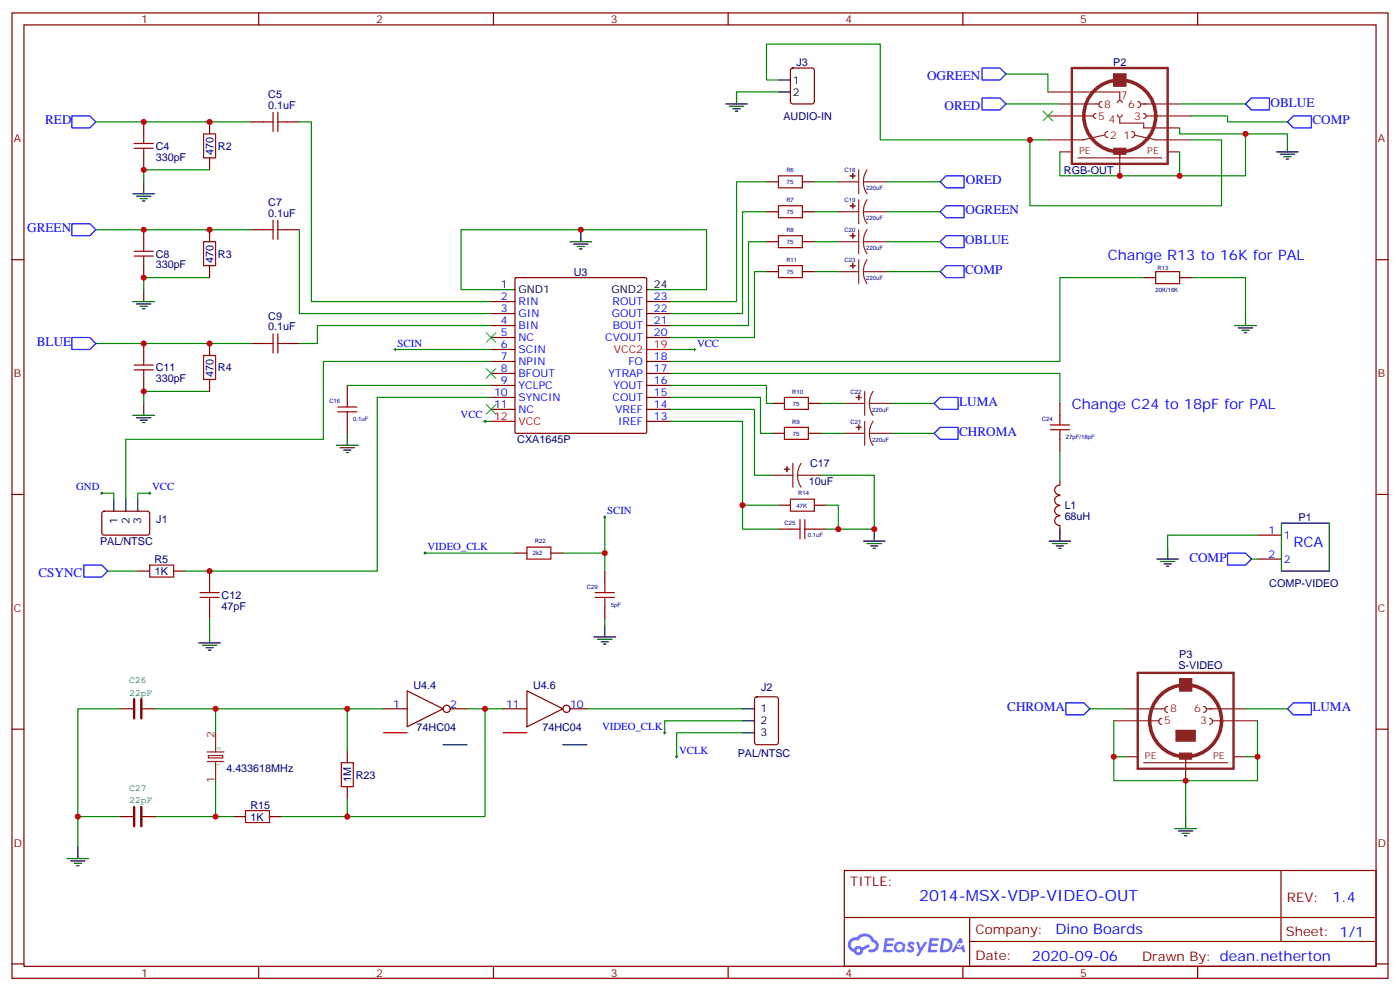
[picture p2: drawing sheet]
<svg xmlns="http://www.w3.org/2000/svg" width="412mm" height="292mm" viewBox="0 0 412 292" stroke-linecap="round" stroke-linejoin="round" font-family="sans-serif">
<g fill="none" stroke="#870000" stroke-width=".35">
<path d="M3.5 3.8h405.4v284.3h-405.4zM7.1 7.3h398.2v277.3h-398.2zM76.2 3.8v3.5M145.3 3.8v3.5M214.5 3.8v3.5M283.6 3.8v3.5M352.8 3.8v3.5M3.5 76.5h3.6M405.3 76.5h3.6M3.5 145.6h3.6M405.3 145.6h3.6M3.5 214.8h3.6"/>
<path d="M405.3 214.8h3.6M248.7 256.4h156.6v28.2h-156.6zM377.3 256.4v20.9M248.7 270.2h156.5M285.6 277.3h119.6M285.6 270.2v14.2M3.5 283.9h3.6M76.2 284.6v3.5M145.3 284.6v3.5M214.5 284.6v3.5M283.6 284.6v3.5M352.8 284.6v3.5"/>
<path d="M405.3 283.9h3.6"/>
</g>
<g fill="#5487ff">
<path d="M267.7 277.6a1.22 1.22 0 0 1 1.7 .2l-.4 .6a.47 .47 0 0 0-.3-.4 .47 .47 0 0 0-.5 .2l.1 .2a1.14 1.14 0 0 1 .8 1.8 1.14 1.14 0 0 1-1.9 0l-.2-.2 .5-.6 .7 .5a.29 .29 0 0 0 .3-.3 .29 .29 0 0 0-.2-.3 1.04 1.04 0 0 1-.6-1.7z"/>
<path d="M260.7 276.3h2.4l.3 .2-.2 .5-1.8 .1-.1 .8h1.5l.3 .4-.3 .4h-1.6l-.2 1.1h1.7l.2 .3-.2 .3-2.6 .1z"/>
<path d="M273.8 276.3h2.4l.3 .2-.1 .5-1.8 .1-.2 .8h1.6l.3 .4-.4 .4h-1.6l-.1 1.1h1.7l.2 .3-.2 .3-2.6 .1z"/>
<path d="M282.6 276.3h.7l.3 1.3-.6 .3a.69 .69 0 0 0-1 .3 .69 .69 0 0 0 .4 .9 .69 .69 0 0 0 .9-.6l.5-.2 .6 2.2h-.8l-.2-.9h-1.8l-.5 .9h-.8z"/>
<path d="M269.8 277.4h.8l.6 1.8 1.1-1.8h.9l-2.6 4.2h-.8l.9-1.5z"/>
<path d="M277.4 276.3l-.6 4.2h1.3a2.11 2.11 0 0 0 2.5-2.1 2.11 2.11 0 0 0-2.5-2.1zM278.1 277.1a1.39 1.39 0 0 1 1.7 1.4 1.39 1.39 0 0 1-1.8 1.3h-.3z"/>
<path d="M263.7 277.9a1.54 1.54 0 0 0-.1 2.2 1.54 1.54 0 0 0 2.2 .1l.6 .3 .3-2.3-.2-.3h-.4a1.49 1.49 0 0 0-2.4 0zM264 278.9a.94 .94 0 0 1 1.8 0 .94 .94 0 0 1-1.8 0z"/>
<path d="M250.4 276.7a2.18 2.18 0 0 0 1.1 3.7 1.44 1.44 0 0 0 1.6 .9 1.44 1.44 0 0 0 1.2-1.4l2-1.1-.5-.7-1.9 1a1.47 1.47 0 0 0-2.4 .4 1.39 1.39 0 0 1-.7-1.9 1.39 1.39 0 0 1 2-.5 2.12 2.12 0 0 1 2.2-1.3 2.12 2.12 0 0 1 1.9 1.7 1.14 1.14 0 0 1 1.1 1.4 1.14 1.14 0 0 1-1.7 .7 .43 .43 0 0 0-.5 .4 .43 .43 0 0 0 .4 .5 1.98 1.98 0 0 0 2.5-1.2 1.98 1.98 0 0 0-1.2-2.6 3.1 3.1 0 0 0-5.3-.6l-.9 .1zM252.3 280a.55 .55 0 0 1 1.1 0 .55 .55 0 0 1-1.1 0z"/>
<circle cx="282.6" cy="278.4" r=".26"/>
</g>
<g fill="none" stroke="#008700" stroke-width=".35">
<path d="M28.2 35.9h45.9M88.2 35.9h3.5v52.9h52.9M217 27.1h12.3M229.3 23.6h-3.5v-10.6h33.5v28.2h49.4M296.3 21.8h12.4v5.3M296.3 30.6h15.9M347.5 37.7v1.7h31.7v1.8M347.5 30.6h19.4M351 34.1h10.6v1.8h17.6M366.9 39.4v12.4h-54.7v-7.1M61.7 50h-19.4v3.6M225.8 53.6h-8.8v35.2h-19.4"/>
<path d="M239.9 53.6h7M261.1 53.6h15.8M303.4 41.2v19.4h56.4v-19.4h-8.8M347.5 44.7v7.1M28.2 67.7h45.9M88.2 67.7v24.7h56.4M225.8 62.4h-7.1v30h-21.1M225.8 71.2h-5.3v24.7h-22.9M239.9 62.4h7M239.9 71.2h7M261.1 62.4h15.8M261.1 71.2h15.8"/>
<path d="M61.7 81.8h-19.4v3.5M144.6 95.9h-51.1v5.3h-5.3M144.6 85.3h-8.8v-17.6h72.3v17.6h-10.5M225.8 80h-3.6v19.4h-24.6M239.9 80h7M261.1 80h15.8M336.9 81.8h-24.7v24.7h-114.6M351 81.8h15.9v10.6M28.2 101.2h45.9M61.7 115.3h-19.4v3.5M102.3 113.5h42.3M116.4 102.9h28.2"/>
<path d="M144.6 117.1h-33.5v51.1h-56.4M144.6 106.5h-49.4v22.9h-58.2v17.6M197.6 113.5h28.2v5.3h1.7M197.6 117.1h26.4v10.5h3.5M197.6 110h114.6v8.8M197.6 102.9h7M241.7 118.8h7M262.8 118.8h12.4M142.9 124.1h1.7M197.6 120.6h24.6v19.4h5.3M197.6 124.1h21.1v24.7h10.6M241.7 140h15.8v15.9h-10.6v-7.1h-3.5"/>
<path d="M241.7 127.6h7M262.8 127.6h12.4M312.2 132.9v8.8M30 145.3h3.5v1.7M44.1 145.3h-3.5v1.7M178.2 152.3v10.6h-12.4M218.7 148.8v7.1h10.6M243.4 155.9h3.5M370.4 157.6h-26.4v3.5M31.7 168.2h8.9M125.2 162.9h26.5M178.2 162.9v5.3"/>
<path d="M368.7 164.7h1.7M61.7 182.3v3.5M178.2 182.3v1.8M35.3 208.8h-12.4v40.5M45.9 208.8h17.6v7M63.5 208.8h38.8v12.3M102.3 208.8h10.6M137.6 208.8h10.6M142.9 208.8v31.7h-40.6M172.9 208.8h45.8M218.7 215.8h-19.4v7.1M218.7 212.3h-22.9v3.5"/>
<path d="M321 208.8h10.6M328.1 212.3v10.6h3.5M366.9 208.8h12.3M370.4 212.3v17.6h-42.3v-7M63.5 229.9v10.6h-17.6M102.3 235.2v5.3h-19.4M349.2 229.9v10.6M366.9 222.9h3.5M22.9 240.5h12.4M63.5 240.5h5.3"/>
</g>
<g fill="none" stroke="#00f" stroke-width=".35">
<path d="M21.2 34.1h5.3l1.7 1.8-1.7 1.8h-5.3zM289.3 28.9h5.3l1.7 1.7-1.7 1.8h-5.3zM289.3 20h5.3l1.7 1.8-1.7 1.8h-5.3zM366.9 30.6l1.8-1.7h5.2v3.5h-5.2zM381 34.1h5.3v3.6h-5.3l-1.8-1.8zM278.7 51.8h5.3v3.5h-5.3l-1.8-1.7zM21.2 65.9h5.3l1.7 1.8-1.7 1.7h-5.3zM276.9 62.4l1.8-1.8h5.3v3.5h-5.3zM276.9 71.2l1.8-1.8h5.3v3.6h-5.3zM21.2 99.4h5.3l1.7 1.8-1.7 1.7h-5.3zM276.9 80l1.8-1.8h5.3v3.6h-5.3zM275.2 118.8l1.7-1.7h5.3v3.5h-5.3z"/>
<path d="M275.2 127.6l1.7-1.7h5.3v3.5h-5.3zM24.7 166.4h5.3l1.7 1.8-1.7 1.8h-5.3zM361.6 162.9h5.3l1.8 1.8-1.8 1.7h-5.3zM314 207h5.3l1.7 1.8-1.7 1.7h-5.3zM379.2 208.8l1.8-1.8h5.3v3.5h-5.3z"/>
</g>
<g fill="none" stroke="#8c2424" stroke-width=".35">
<path d="M308.7 34.1h13.4M308.7 27.1h21.1v2.5M312.2 30.6h11.6M322.8 33.4a.71 .71 0 0 0-.7 .7 .71 .71 0 0 0 .7 .8M324.6 29.9a.88 .88 0 0 0-.9 .9 .88 .88 0 0 0 .9 .9M325.3 39.8l-6.4 1.4M326.3 38.7a.88 .88 0 0 0-.9 .9 .88 .88 0 0 0 .9 .9M328.1 21.8h3.5v3.5h-3.5zM329.1 33.8a.71 .71 0 0 0 .7 .7 .71 .71 0 0 0 .8-.7M329.1 30.3a.71 .71 0 0 1 .7-.7 .71 .71 0 0 1 .8 .7M329.8 34.9v1.4h7.1v1.4h10.6M333.4 38.7a.88 .88 0 0 1 .9 .9 .88 .88 0 0 1-.9 .9"/>
<path d="M334.1 39.8l6.3 1.4h10.6M335.1 29.9a.88 .88 0 0 1 .9 .9 .88 .88 0 0 1-.9 .9M335.8 30.6h11.7M336.9 33.4a.71 .71 0 0 1 .7 .7 .71 .71 0 0 1-.7 .8M337.6 34.1h13.4M246.9 53.6h6M252.9 50v7.1M252.9 58.8v7.1M254.4 53.6l.2 1.8 .8 1.7M254.4 53.6h6.7M255.4 50l-.8 1.7-.2 1.9M255.4 58.8l-.8 1.7-.2 1.9"/>
<path d="M308.7 41.2h10.6M312.2 44.7h3.5M317.5 46.5h24.7M329.8 44.7v7.1M344 44.7h3.5M246.9 62.4h6M246.9 71.2h6M252.9 67.7v7M252.9 76.5v7M254.4 62.4l.2 1.8 .8 1.7M254.4 71.2l.2 1.8 .8 1.7M254.4 62.4h6.7"/>
<path d="M254.4 71.2h6.7M255.4 67.7l-.8 1.6-.2 1.9M255.4 76.5l-.8 1.7-.2 1.8M246.9 80h6M254.4 80l.2 1.9 .8 1.6M254.4 80h6.7M248.7 118.8h6M254.7 115.3v7M256.1 118.8l.3 1.9 .8 1.6M256.1 118.8h6.7M257.2 115.3l-.8 1.7-.3 1.8M227.5 140h6"/>
<path d="M233.5 136.5v7M234.9 140l.3 1.8 .8 1.7M234.9 140h6.8M236 136.5l-.8 1.6-.3 1.9M248.7 127.6h6M254.7 124.1v7.1M256.1 127.6l.3 1.9 .8 1.7M256.1 127.6h6.7M257.2 124.1l-.8 1.7-.3 1.8M347.5 200h3.5v3.5h-3.5zM63.5 215.8v5.7M328.1 212.3h13.4"/>
<path d="M331.6 208.8h11.7M342.2 211.6a.88 .88 0 0 0-.9 .9 .88 .88 0 0 0 .9 .9M344 208.1a.88 .88 0 0 0-.9 .9 .88 .88 0 0 0 .9 .8M354.5 208.1a.88 .88 0 0 1 .9 .9 .88 .88 0 0 1-.9 .8M355.2 208.8h11.7M356.3 211.6a.88 .88 0 0 1 .9 .9 .88 .88 0 0 1-.9 .9M357 212.3h13.4M61 221.5h5M61 224.3h5M61.4 222.5h4.2v.7h-4.2zM63.5 224.3v5.6M331.6 222.9h3.5"/>
<path d="M336.9 224.6h24.7M349.2 222.9v7M363.4 222.9h3.5"/>
</g>
<path d="M315.7 20h28.3v28.3h-28.3zM335.1 198.2h28.3v28.2h-28.3z" fill="none" stroke="#8c2424" stroke-width=".71"/>
<g fill="none" stroke="#8c2424" stroke-width="1.1">
<circle cx="329.8" cy="34.1" r="10.6"/>
<circle cx="349.2" cy="212.3" r="10.6"/>
</g>
<g fill="#8c2424" stroke="#8c2424" stroke-width=".35">
<path d="M328.1 21.8h3.5v3.5h-3.5z"/>
<path d="M328.1 43.7h3.5v1.7h-3.5z"/>
<path d="M251.2 51.1v1.4z"/>
<path d="M250.5 51.8h1.4z"/>
<path d="M251.2 59.9v1.4z"/>
<path d="M250.5 60.6h1.4z"/>
<path d="M251.2 68.7v1.4z"/>
<path d="M250.5 69.4l1.4 .1z"/>
<path d="M252.9 125.2l.1 1.4z"/>
<path d="M252.2 125.9h1.4z"/>
<path d="M252.9 116.3l.1 1.5z"/>
<path d="M252.2 117.1h1.4z"/>
<path d="M251.2 77.5v1.5z"/>
<path d="M250.5 78.2l1.4 .1z"/>
<path d="M347.5 200h3.5v3.5h-3.5z"/>
<path d="M347.5 221.8h3.5v1.8h-3.5z"/>
<path d="M346.4 215.1h5.7v3.2h-5.7z"/>
<path d="M231.8 137.5v1.4z"/>
<path d="M231.1 138.2l1.4 .1z"/>
</g>
<g fill="none" stroke="#000" stroke-width=".35">
<path d="M213.8 30.6h6.3M214.8 31.3h4.3M215.9 32h2.1M216.6 32.7h.7M217 27.1v3.5M229.3 23.6h3.5M229.3 27.1h3.5M39.2 57.1h6.3M40.2 57.8h4.2M41.3 58.5h2.1M42 59.2h.7M42.3 53.6v3.5"/>
<path d="M376.1 44.7h6.3M377.1 45.4h4.3M378.2 46.1h2.1M378.9 46.8h.7M379.2 41.2v3.5M167.9 71.2h6.4M169 71.9h4.2M170 72.6h2.2M170.7 73.3h.7M171.1 67.7v3.5M39.2 88.8h6.3M40.2 89.5h4.2"/>
<path d="M41.3 90.2h2.1M42 90.9h.7M42.3 85.3v3.5M144.6 85.3h7.1M190.5 85.3h7.1M363.7 95.9h6.4M364.8 96.6h4.2M365.8 97.3h2.1M366.5 98h.7M366.9 92.4v3.5M42.3 118.8v3.5M39.2 122.3h6.3"/>
<path d="M40.2 123h4.2M41.3 123.8h2.1M42 124.5h.7M99.1 131.2h6.4M100.2 131.9h4.2M101.2 132.6h2.2M102 133.3h.7M102.3 127.6v3.6M33.5 147v3.6M37 147v3.6M40.6 147v3.6M254.4 159.4h6.3"/>
<path d="M257.5 155.9v3.5M309 159.4h6.4M312.2 155.9v3.5M377.5 154.1h14.1v14.1h-14.1zM255.4 160.1h4.2M256.5 160.8h2.1M257.2 161.5h.7M310.1 160.1h4.2M311.1 160.8h2.2M311.9 161.5h.7M340.8 164.7h6.3M341.8 165.4h4.3"/>
<path d="M342.9 166.1h2.1M343.6 166.8h.7M344 161.1v3.6M58.6 189.4h6.3M59.6 190.1h4.3M60.7 190.8h2.1M61.4 191.5h.7M61.7 185.8v3.6M175 187.6h6.3M176 188.3h4.3M177.1 189h2.1M177.8 189.7h.7"/>
<path d="M178.2 184.1v3.5M130.5 219.4h7.1M165.8 219.4h7.1M218.7 215.8h3.5M218.7 208.8h3.5M218.7 212.3h3.5M19.8 252.9h6.3M20.8 253.6h4.2M21.9 254.3h2.1M22.6 255h.7M22.9 249.3v3.6M346.1 244.1h6.3"/>
<path d="M347.1 244.8h4.3M348.2 245.5h2.1M348.9 246.2h.7M349.2 240.5v3.6"/>
</g>
<path d="M307.3 32.7l2.8 2.9M310.1 32.7l-2.8 2.9M143.2 98l2.8 2.8M146 98l-2.8 2.8M143.2 119.2l2.8 2.8M143.2 108.6l2.8 2.8M146 119.2l-2.8 2.8M146 108.6l-2.8 2.8" fill="none" stroke="#3c3" stroke-width=".35"/>
<g fill="none" stroke="#870000" stroke-width=".35">
<path d="M42.3 35.9v3.5M61.7 35.9v3.5M74.1 35.9h3.5M84.7 35.9h3.5M233.1 20.2l.4-.2h5.7l.6 .5 .1 9.4-.5 .7h-5.9l-.6-.4-.1-9.5zM42.3 46.5v3.5M61.7 46.5v3.5M225.8 53.6h3.5M236.4 53.6h3.5M42.3 67.7v3.5M42.3 78.2v3.6M61.7 67.7v3.5"/>
<path d="M61.7 78.2v3.6M74.1 67.7h3.5M84.7 67.7h3.5M225.8 62.4h3.5M225.8 71.2h3.5M236.4 62.4h3.5M236.4 71.2h3.5M144.6 99.4h7.1M144.6 95.9h7.1M144.6 92.4h7.1M144.6 88.8h7.1M151.8 81.9l.2-.1h38.1l.4 .1v45.4l-.2 .3h-38.3l-.3-.2z"/>
<path d="M190.5 99.4h7.1M190.5 95.9h7.1M190.5 92.4h7.1M190.5 88.8h7.1M225.8 80h3.5M236.4 80h3.5M336.9 81.8h3.5M347.5 81.8h3.5M42.3 101.2v3.5M42.3 111.8v3.5M61.7 101.2v3.5M61.7 111.8v3.5"/>
<path d="M74.1 101.2h3.5M84.7 101.2h3.5M102.3 113.5v3.6M144.6 102.9h7.1M144.6 106.5h7.1M144.6 110h7.1M144.6 117.1h7.1M144.6 113.5h7.1M190.5 106.5h7.1M190.5 110h7.1M190.5 117.1h7.1M190.5 113.5h7.1"/>
<path d="M227.5 118.8h3.6M238.1 118.8h3.6M312.2 118.8v3.5M102.3 124.1v3.5M144.6 120.6h7.1M190.5 124.1h7.1M190.5 120.6h7.1M227.5 127.6h3.6M238.1 127.6h3.6M312.2 129.4v3.5M30.2 150.8l.5-.2h13l.4 .7-.1 5.9-.6 .4h-13l-.4-.7v-5.6zM229.3 155.9h3.5"/>
<path d="M229.3 148.8h3.5M239.9 155.9h3.5M239.9 148.8h3.5M312.2 149a1.41 1.41 0 0 0-1.5 1.4 1.41 1.41 0 0 0 1.5 1.4M312.2 146a1.41 1.41 0 0 0-1.5 1.4 1.41 1.41 0 0 0 1.5 1.4M312.2 151.9a1.41 1.41 0 0 0-1.5 1.5 1.41 1.41 0 0 0 1.5 1.4M312.2 142.9a1.41 1.41 0 0 0-1.5 1.4 1.41 1.41 0 0 0 1.5 1.4M312.2 141.7v1.1M312.2 154.8v1.1M370.4 157.6h7.1M40.6 168.2h3.5M51.2 168.2h3.5"/>
<path d="M61.7 168.2v3.5M61.7 178.8v3.5M151.7 162.9h3.5M162.3 162.9h3.5M178.2 168.2v3.5M178.2 178.8v3.5M370.4 164.7h7.1M112.9 208.8h7M119.9 203.5l10.6 5.3-10.6 5.3zM132.6 208.8h5M148.2 208.8h7M155.2 203.5l10.6 5.3-10.6 5.3z"/>
<path d="M167.9 208.8h5M222.5 205.5l.5-.3h5.6l.7 .5v13l-.5 .6-5.8 .1-.7-.5-.1-12.9zM102.3 221.1v3.5M102.3 231.7v3.5M68.8 240.5h3.5M79.4 240.5h3.5"/>
<circle cx="131.6" cy="208.8" r="1.06"/>
<circle cx="166.9" cy="208.8" r="1.06"/>
</g>
<path d="M190.5 102.9h7.1M144.6 124.1h7.1M112.9 215.8h7M148.2 215.8h7" fill="none" stroke="#f00" stroke-width=".35"/>
<g fill="none" stroke="#000" stroke-width=".29">
<path d="M116.1 102.9h.7M116.4 102.6v.7M204.3 102.9h.7M204.6 102.6v.7M142.5 124.1h.7M142.9 123.8v.7M29.6 145.3h.7M30 144.9v.7M43.7 145.3h.7M44.1 144.9v.7M177.8 152.3h.7M178.2 152v.7"/>
<path d="M124.9 162.9h.7M125.2 162.6v.7M195.4 215.8h.7M195.8 215.5v.7M199 222.9h.7M199.3 222.5v.7"/>
</g>
<g fill="none" stroke="#a10000" stroke-width=".35">
<path d="M42.3 39.4v2.9M60 39.4h3.5v7.1h-3.5zM77.6 35.9h2.8M80.4 33.1v5.6M81.8 35.9h2.9M81.8 33.1v5.6M39.5 43.7h5.7M39.5 42.3h5.7M42.3 43.7v2.8M229.3 51.8h7.1v3.5h-7.1zM39.5 75.4h5.7M39.5 74h5.7"/>
<path d="M42.3 71.2v2.8M42.3 75.4v2.8M60 71.2h3.5v7h-3.5zM77.6 67.7h2.8M80.4 64.8v5.7M81.8 64.8v5.7M81.8 67.7h2.9M229.3 60.6h7.1v3.5h-7.1zM229.3 69.4h7.1v3.6h-7.1zM229.3 78.2h7.1v3.6h-7.1zM80.4 98.4v5.6M81.8 98.4v5.6"/>
<path d="M340.4 80h7.1v3.5h-7.1zM39.5 108.9h5.7M39.5 107.5h5.7M42.3 104.7v2.8M42.3 108.9v2.9M60 104.7h3.5v7.1h-3.5zM77.6 101.2h2.8M81.8 101.2h2.9M99.5 119.9h5.6M102.3 117.1v2.8M231.1 117.1h7v3.5h-7zM99.5 121.3h5.6"/>
<path d="M102.3 121.3v2.8M231.1 125.9h7v3.5h-7zM309.4 126.6h5.6M309.4 125.2h5.6M312.2 122.3v2.9M312.2 126.6v2.8M232.8 147h7.1v3.6h-7.1zM232.8 155.9h2.9M235.7 153v5.7M237.1 155.9h2.8M237.1 153v5.7M44.1 166.4h7.1v3.6h-7.1z"/>
<path d="M58.9 176h5.7M58.9 174.6h5.7M61.7 171.7v2.9M61.7 176v2.8M155.2 161.1h7.1v3.6h-7.1zM175.3 176h5.7M175.3 174.6h5.7M178.2 171.7v2.9M178.2 176v2.8M72.3 238.8h7.1v3.5h-7.1zM100.5 224.6h3.6v7.1h-3.6z"/>
</g>
<path d="M35.3 208.8h3.9M42 208.8h3.9M35.3 240.5h3.9M42 240.5h3.9" fill="none" stroke="#850000" stroke-width=".35"/>
<path d="M39.5 206v5.6M41.6 206v5.6M39.5 237.7v5.6M41.6 237.7v5.6" fill="none" stroke="#850000" stroke-width=".71"/>
<g fill="#c00">
<circle cx="366.9" cy="39.4" r=".88"/>
<circle cx="42.3" cy="35.9" r=".88"/>
<circle cx="61.7" cy="35.9" r=".88"/>
<circle cx="61.7" cy="67.7" r=".88"/>
<circle cx="42.3" cy="67.7" r=".88"/>
<circle cx="61.7" cy="101.2" r=".88"/>
<circle cx="42.3" cy="101.2" r=".88"/>
<circle cx="42.3" cy="115.3" r=".88"/>
<circle cx="42.3" cy="81.8" r=".88"/>
<circle cx="42.3" cy="50" r=".88"/>
<circle cx="61.7" cy="168.2" r=".88"/>
<circle cx="171.1" cy="67.7" r=".88"/>
<circle cx="218.7" cy="148.8" r=".88"/>
<circle cx="246.9" cy="155.9" r=".88"/>
<circle cx="22.9" cy="240.5" r=".88"/>
<circle cx="63.5" cy="240.5" r=".88"/>
<circle cx="63.5" cy="208.8" r=".88"/>
<circle cx="102.3" cy="208.8" r=".88"/>
<circle cx="102.3" cy="240.5" r=".88"/>
<circle cx="142.9" cy="208.8" r=".88"/>
<circle cx="370.4" cy="222.9" r=".88"/>
<circle cx="328.1" cy="222.9" r=".88"/>
<circle cx="349.3" cy="229.9" r=".88"/>
<circle cx="257.5" cy="155.9" r=".88"/>
<circle cx="178.2" cy="162.9" r=".88"/>
<circle cx="329.8" cy="51.8" r=".88"/>
<circle cx="347.5" cy="51.8" r=".88"/>
<circle cx="303.4" cy="41.2" r=".88"/>
</g>
<text font-size="4.6" fill="#00f" x="270.8" y="265.4">2014-MSX-VDP-VIDEO-OUT</text>
<g font-size="4.2" fill="#00f">
<text x="326.3" y="76.5">Change R13 to 16K for PAL</text>
<text x="315.7" y="120.6">Change C24 to 18pF for PAL</text>
<text x="381" y="161.1">RCA</text>
<text x="392.5" y="265.7">1.4</text>
<text x="310.9" y="275.2">Dino Boards</text>
<text x="304" y="283">2020-09-06</text>
</g>
<g font-size="3.9" fill="#00f">
<text x="273.1" y="23.6">OGREEN</text>
<text x="278.2" y="32.4">ORED</text>
<text x="374.3" y="31.4">OBLUE</text>
<text x="13.3" y="36.7">RED</text>
<text x="386.6" y="36.7">COMP</text>
<text x="284.5" y="54.3">ORED</text>
<text x="284.4" y="63.1">OGREEN</text>
<text x="8" y="68.4">GREEN</text>
<text x="284.3" y="71.9">OBLUE</text>
<text x="284.3" y="80.8">COMP</text>
<text x="10.9" y="101.9">BLUE</text>
<text x="282.5" y="119.6">LUMA</text>
<text x="282.5" y="128.4">CHROMA</text>
<text x="350.3" y="165.4">COMP</text>
<text x="11.3" y="170">CSYNC</text>
<text x="296.7" y="209.5">CHROMA</text>
<text x="386.6" y="209.5">LUMA</text>
</g>
<g font-size="3.9" fill="#800">
<text x="250.5" y="261">TITLE:</text>
<text x="379.1" y="265.7">REV:</text>
<text x="287.4" y="275.2">Company:</text>
<text x="378.7" y="275.8">Sheet: 1/1</text>
<text x="287.4" y="282.9">Date:</text>
<text x="336.4" y="282.9">Drawn By: dean.netherton</text>
</g>
<g font-size="3.2" fill="#800">
<text x="41.6" y="6.8">1</text>
<text x="110.8" y="6.8">2</text>
<text x="179.9" y="6.8">3</text>
<text x="249.1" y="6.8">4</text>
<text x="318.2" y="6.8">5</text>
<text x="4.1" y="41.9">A</text>
<text x="405.9" y="41.9">A</text>
<text x="4.1" y="111.1">B</text>
<text x="405.9" y="111.1">B</text>
<text x="4.1" y="180.2">C</text>
<text x="405.9" y="180.2">C</text>
<text x="4.1" y="249.3">D</text>
<text x="405.9" y="249.3">D</text>
<text x="41.6" y="287.6">1</text>
<text x="110.8" y="287.6">2</text>
<text x="179.9" y="287.6">3</text>
<text x="249.1" y="287.6">4</text>
<text x="318.2" y="287.6">5</text>
</g>
<g font-size="3.2" fill="#000080">
<text x="234.6" y="19.5">J3</text>
<text x="327.9" y="19.5">P2</text>
<text x="79" y="28.9">C5</text>
<text x="79" y="32">0.1uF</text>
<text x="230.8" y="35.3">AUDIO-IN</text>
<text x="45.9" y="47.3">330pF</text>
<text x="45.9" y="44.1">C4</text>
<text x="62.9" y="45.7" transform="rotate(-90 62.9 45.7)">470</text>
<text x="64.2" y="44.1">R2</text>
<text x="313.4" y="51.2">RGB-OUT</text>
<text x="79" y="63.8">0.1uF</text>
<text x="79" y="60.6">C7</text>
<text x="45.9" y="75.9">C8</text>
<text x="62.9" y="77.5" transform="rotate(-90 62.9 77.5)">470</text>
<text x="64.2" y="75.9">R3</text>
<text x="45.9" y="79">330pF</text>
<text x="169" y="81.2">U3</text>
<text x="79" y="94.1">C9</text>
<text x="79" y="97.3">0.1uF</text>
<text x="45.9" y="112.6">330pF</text>
<text x="45.9" y="109.4">C11</text>
<text x="62.9" y="111" transform="rotate(-90 62.9 111)">470</text>
<text x="64.2" y="109.4">R4</text>
<text x="152.4" y="130.6">CXA1645P</text>
<text x="238.6" y="137.6">C17</text>
<text x="238.3" y="142.9">10uF</text>
<text x="313.6" y="149.9">L1</text>
<text x="46" y="154.1">J1</text>
<text x="313.6" y="153.1">68uH</text>
<text x="382.5" y="153.5">P1</text>
<text x="29.5" y="160.5">PAL/NTSC</text>
<text x="45.5" y="165.9">R5</text>
<text x="45.6" y="169.4">1K</text>
<text x="373.9" y="172.9">COMP-VIDEO</text>
<text x="65.3" y="179.6">47pF</text>
<text x="65.3" y="176.4">C12</text>
<text x="347.1" y="197.1">S-VIDEO</text>
<text x="347.4" y="193.9">P3</text>
<text x="121.8" y="202.9">U4.4</text>
<text x="157" y="202.9">U4.6</text>
<text x="224.2" y="203.5">J2</text>
<text x="122.7" y="215.2">74HC04</text>
<text x="159.8" y="215.2">74HC04</text>
<text x="66.7" y="227.2">4.433618MHz</text>
<text x="217.3" y="222.9">PAL/NTSC</text>
<text x="103.5" y="230.2" transform="rotate(-90 103.5 230.2)">1M</text>
<text x="104.8" y="229.4">R23</text>
<text x="73.7" y="238.2">R15</text>
<text x="73.8" y="241.7">1K</text>
</g>
<g font-size="3.2">
<text x="233.5" y="24.6">1</text>
<text x="233.5" y="28.2">2</text>
<text x="147.6" y="84.9">1</text>
<text x="152.8" y="86.4">GND1</text>
<text x="180.1" y="86.4">GND2</text>
<text x="192.6" y="84.9">24</text>
<text x="34.6" y="154.3" transform="rotate(-90 34.6 154.3)">1</text>
<text x="38.1" y="154.3" transform="rotate(-90 38.1 154.3)">2</text>
<text x="41.6" y="154.3" transform="rotate(-90 41.6 154.3)">3</text>
<text x="224" y="209.8">1</text>
<text x="224" y="213.4">2</text>
<text x="224" y="216.9">3</text>
</g>
<g font-size="3.2" fill="#8d2323">
<text x="330.2" y="29.2">7</text>
<text x="323.5" y="35.2">5</text>
<text x="325.3" y="31.7">8</text>
<text x="332.3" y="31.7">6</text>
<text x="334.1" y="35.2">3</text>
<text x="326.7" y="36.3">4</text>
<text x="327" y="40.9">2</text>
<text x="330.9" y="40.9">1</text>
<text x="344.7" y="209.8">8</text>
<text x="351.7" y="209.8">6</text>
<text x="342.9" y="213.4">5</text>
<text x="353.5" y="213.4">3</text>
<text x="63.1" y="217.2" transform="rotate(-90 63.1 217.2)">2</text>
<text x="63.1" y="230.5" transform="rotate(-90 63.1 230.5)">1</text>
</g>
<g font-size="3.2" fill="#00f">
<text x="147.6" y="88.5">2</text>
<text x="152.8" y="89.9">RIN</text>
<text x="180.5" y="89.9">ROUT</text>
<text x="192.6" y="88.5">23</text>
<text x="147.6" y="92">3</text>
<text x="147.6" y="95.5">4</text>
<text x="152.8" y="93.4">GIN</text>
<text x="180.2" y="93.4">GOUT</text>
<text x="192.6" y="95.5">21</text>
<text x="192.6" y="92">22</text>
<text x="147.6" y="99.1">5</text>
<text x="152.8" y="100.5">NC</text>
<text x="152.8" y="96.9">BIN</text>
<text x="178.3" y="100.5">CVOUT</text>
<text x="180.5" y="96.9">BOUT</text>
<text x="192.6" y="99.1">20</text>
<text x="117.1" y="102.1">SCIN</text>
<text x="147.6" y="102.6">6</text>
<text x="147.6" y="106.1">7</text>
<text x="152.8" y="104">SCIN</text>
<text x="152.8" y="107.5">NPIN</text>
<text x="185.1" y="107.5">FO</text>
<text x="192.6" y="106.1">18</text>
<text x="205.3" y="102.1">VCC</text>
<text x="147.6" y="109.6">8</text>
<text x="147.6" y="113.2">9</text>
<text x="152.8" y="111.1">BFOUT</text>
<text x="179.2" y="111.1">YTRAP</text>
<text x="192.6" y="113.2">16</text>
<text x="192.6" y="109.6">17</text>
<text x="145.5" y="116.7">10</text>
<text x="152.8" y="114.6">YCLPC</text>
<text x="152.8" y="118.1">SYNCIN</text>
<text x="180.4" y="118.1">COUT</text>
<text x="180.7" y="114.6">YOUT</text>
<text x="192.6" y="116.7">15</text>
<text x="135.7" y="123.2">VCC</text>
<text x="145.5" y="120.2">11</text>
<text x="152.8" y="121.6">NC</text>
<text x="181.2" y="121.6">VREF</text>
<text x="182.1" y="125.2">IREF</text>
<text x="192.6" y="123.8">13</text>
<text x="192.6" y="120.2">14</text>
<text x="22.4" y="144.4">GND</text>
<text x="44.8" y="144.4">VCC</text>
<text x="178.9" y="151.4">SCIN</text>
<text x="373.7" y="157.3">1</text>
<text x="378.2" y="158.7">1</text>
<text x="125.9" y="162">VIDEO_CLK</text>
<text x="373.7" y="164.3">2</text>
<text x="378.2" y="165.7">2</text>
<text x="115.8" y="208.4">1</text>
<text x="132.6" y="208.4">2</text>
<text x="149.1" y="208.4">11</text>
<text x="167.9" y="208.4">10</text>
<text x="177.3" y="214.9">VIDEO_CLK</text>
<text x="200" y="222">VCLK</text>
</g>
<g font-size="3.2" fill="#f00">
<text x="180.8" y="104">VCC2</text>
<text x="192.6" y="102.6">19</text>
<text x="145.5" y="123.8">12</text>
<text x="152.8" y="125.2">VCC</text>
</g>
<g font-size="2.8" fill="#8d2323">
<text x="317.9" y="45.4">PE</text>
<text x="338" y="45.4">PE</text>
<text x="337.3" y="223.6">PE</text>
<text x="357.4" y="223.6">PE</text>
</g>
<g font-size="2.8" fill="#008484">
<text x="38.1" y="201.1">C26</text>
<text x="38.1" y="204.9">22pF</text>
<text x="38.1" y="232.8">C27</text>
<text x="38.1" y="236.6">22pF</text>
</g>
<g font-size="1.8" fill="#000080">
<text x="231.6" y="50.7">R6</text>
<text x="248.8" y="50.7">C18</text>
<text x="231.6" y="59.5">R7</text>
<text x="231.8" y="54.2">75</text>
<text x="248.8" y="59.5">C19</text>
<text x="255.1" y="56">220uF</text>
<text x="231.8" y="63">75</text>
<text x="255.1" y="64.8">220uF</text>
<text x="231.6" y="68.3">R8</text>
<text x="231.8" y="71.9">75</text>
<text x="248.8" y="68.3">C20</text>
<text x="231.6" y="77.1">R11</text>
<text x="248.8" y="77.1">C23</text>
<text x="255.1" y="73.6">220uF</text>
<text x="231.8" y="80.7">75</text>
<text x="255.1" y="82.4">220uF</text>
<text x="340.9" y="79.4">R13</text>
<text x="340.3" y="86">20K/16K</text>
<text x="97" y="118.8">C16</text>
<text x="233.4" y="115.9">R10</text>
<text x="233.6" y="119.5">75</text>
<text x="250.5" y="115.9">C22</text>
<text x="104.1" y="124.1">0.1uF</text>
<text x="233.4" y="124.8">R9</text>
<text x="250.5" y="124.8">C21</text>
<text x="256.9" y="121.2">220uF</text>
<text x="306.9" y="124.1">C24</text>
<text x="233.6" y="128.3">75</text>
<text x="256.9" y="130">220uF</text>
<text x="314" y="129.4">27pF/18pF</text>
<text x="234.6" y="149.5">47K</text>
<text x="235.2" y="145.9">R14</text>
<text x="231.1" y="154.7">C25</text>
<text x="157.5" y="160">R22</text>
<text x="238" y="158.3">0.1uF</text>
<text x="157" y="163.6">2k2</text>
<text x="172.9" y="173.5">C29</text>
<text x="179.9" y="178.8">5pF</text>
</g>
<g font-size="1.4" fill="#238d23">
<text x="64.9" y="220.8" transform="rotate(-90 64.9 220.8)">2</text>
<text x="64.9" y="225.7" transform="rotate(-90 64.9 225.7)">1</text>
</g>
</svg>
